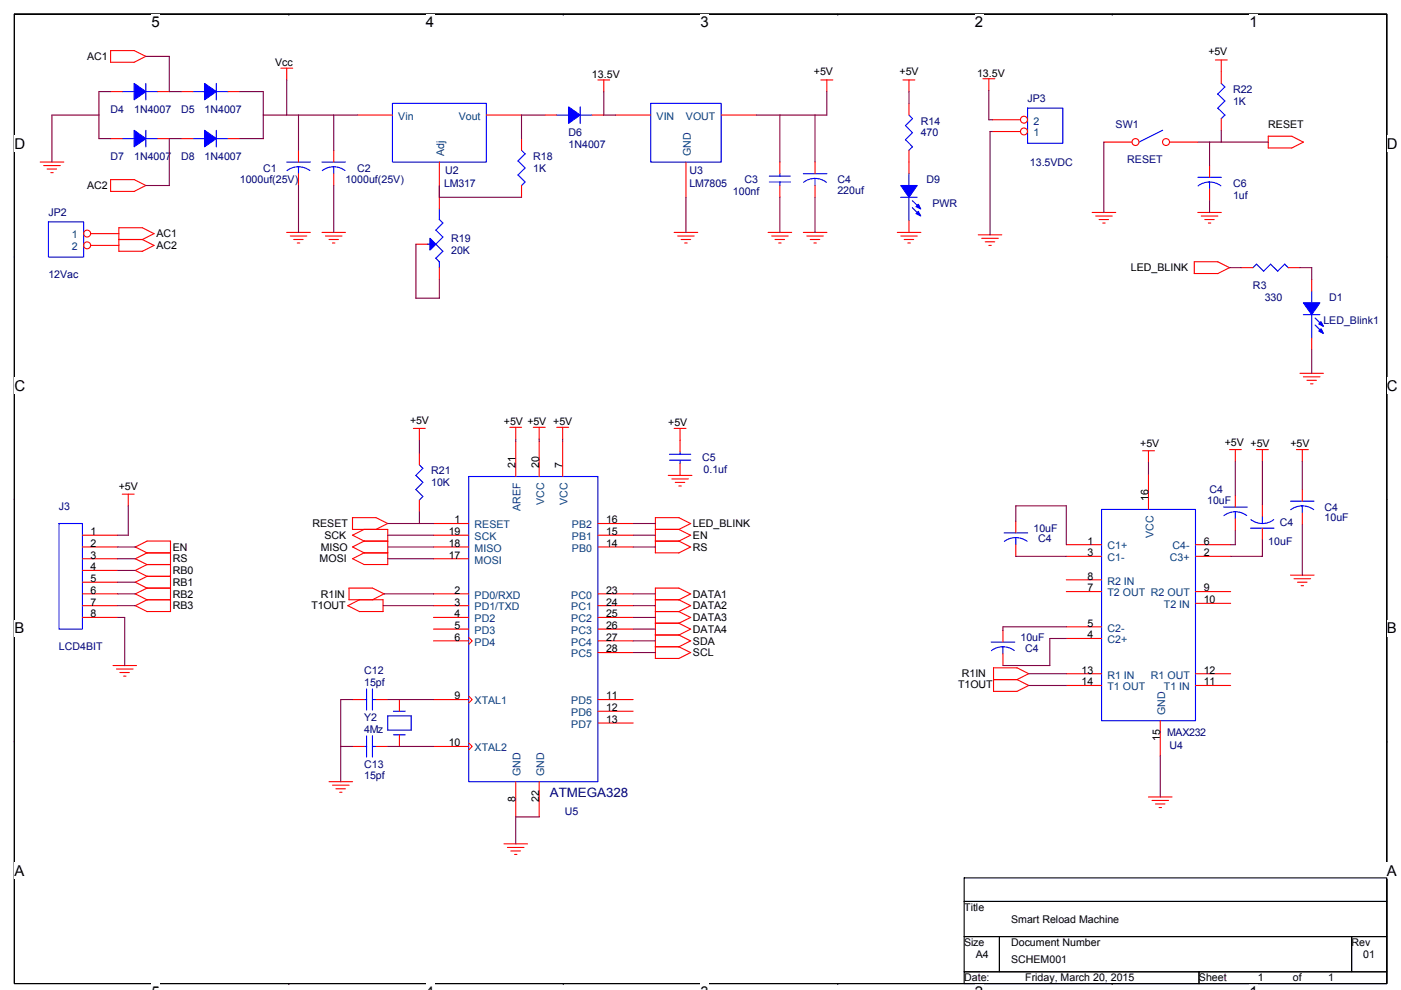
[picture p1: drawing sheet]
<svg xmlns="http://www.w3.org/2000/svg" width="297mm" height="210mm" viewBox="0 0 297 210" stroke-linecap="round" stroke-linejoin="round" font-family="sans-serif">
<path d="M3 3h291v205.6h-291v-205.6h291v205.6h-291z" fill="none" stroke="#000" stroke-width=".23"/>
<g fill="#fff">
<path d="M32.1 3h1.8v3.5h-1.8z"/>
<path d="M32.1 208.6h1.8v1.3h-1.8z"/>
</g>
<path d="M61.2 3h.1M61.2 208.6h.1" fill="none" stroke="#000" stroke-width=".23"/>
<g fill="#fff">
<path d="M90.3 3h1.8v3.5h-1.8z"/>
<path d="M90.3 208.6h1.8v1.3h-1.8z"/>
</g>
<path d="M119.4 3h.1M119.4 208.6h.1" fill="none" stroke="#000" stroke-width=".23"/>
<g fill="#fff">
<path d="M148.5 3h1.8v3.5h-1.8z"/>
<path d="M148.5 208.6h1.8v1.3h-1.8z"/>
</g>
<path d="M177.6 3h.1M177.6 208.6h.1" fill="none" stroke="#000" stroke-width=".23"/>
<g fill="#fff">
<path d="M206.7 3h1.8v3.5h-1.8z"/>
<path d="M206.7 208.6h1.8v1.3h-1.8z"/>
</g>
<path d="M235.8 3h.1M235.8 208.6h.1" fill="none" stroke="#000" stroke-width=".23"/>
<g fill="#fff">
<path d="M264.9 3h1.8v3.5h-1.8z"/>
<path d="M264.9 208.6h1.8v1.3h-1.8z"/>
<path d="M3 28.7h2.3v3.5h-2.3z"/>
<path d="M294 28.7h2.3v3.5h-2.3z"/>
<path d="M3 80.1h2.3v3.5h-2.3z"/>
<path d="M294 80.1h2.3v3.5h-2.3z"/>
</g>
<path d="M3 54.4h.1M294 54.4h.1" fill="none" stroke="#000" stroke-width=".23"/>
<g fill="#fff">
<path d="M3 131.5h2.1v3.5h-2.1z"/>
<path d="M294 131.5h2.1v3.5h-2.1z"/>
</g>
<path d="M3 105.8h.1M294 105.8h.1" fill="none" stroke="#000" stroke-width=".23"/>
<g fill="#fff">
<path d="M3 182.9h2.2v3.5h-2.2z"/>
<path d="M294 182.9h2.1v3.5h-2.1z"/>
</g>
<path d="M3 157.2h.1M294 157.2h.1M204.4 186.2h89.6v5h-89.6zM204.4 191.2h89.6v7.4h-89.6zM204.4 198.6h7.5v7.5h-7.5zM211.9 198.6h74.7v7.5h-74.7zM286.6 198.6h7.4v7.5h-7.4zM204.4 206.1h49.8v2.5h-49.8zM254.2 206.1h39.8v2.5h-39.8z" fill="none" stroke="#000" stroke-width=".23"/>
<g fill="none" stroke="#f00" stroke-width=".23">
<path d="M23.4 19.4h2.5M28.4 10.7l2.5 1.3M28.4 10.7h-5v2.5M30.9 11.9l-2.4 1.3h-5.1M33.4 19.4h2.5M38.4 19.4h2.5M48.3 19.4h2.5M59.6 14.5h2.5M60.8 14.5v2.5M126.8 17h2.5M128 17v2.5M174.1 17h2.5"/>
<path d="M175.3 17v2.5M191.4 17h2.6M192.7 17v2.5M208.4 16.7h2.5M209.7 16.7v2.5M257.7 12.7h2.5M258.9 12.7v5M8.5 34.4h5M9.3 35.1h3.5M10 35.9h2M10.8 36.6h.5M23.4 29.4h2.5"/>
<path d="M28.4 38.1l2.5 1.2M28.4 38.1h-5v2.5h5.1l2.4-1.3M33.4 29.4h2.5M38.4 29.4h2.5M48.3 29.4h2.5M63.3 31.9v2.5M63.3 36.9v2.4M70.8 31.9v2.5M70.8 36.9v2.4M75.7 24.4h7.5M93.2 34.4v9.9M103.1 24.4h7.5"/>
<path d="M110.6 29.4v2.5M110.6 39.3v2.5M115.6 24.4h2.4M125.5 24.4h2.5M130.5 24.4h7.5M145.4 34.4v7.4M152.9 24.4h7.5M165.4 34.4v2.5M165.4 39.3v2.5M172.8 34.4v2.5M172.8 39.3v2.5M192.7 21.9v2.5"/>
<path d="M192.7 31.9v5M210.4 27.9h6M210.4 25.4h6M234 30.1h6M248 30.1h6M256.5 35.1v2.5M258.9 25.2v2.4M273.9 31.4h-5v-2.5h5l2.5 1.3-2.5 1.2M19.2 52h6M19.2 49.6h6M25.2 50.8h5M30.2 50.8l2.5 1.3"/>
<path d="M30.2 48.3l2.5 1.3M30.2 48.3h-5v5M32.7 52l-2.5 1.3h-5M32.7 49.6l-2.5 1.2M60.8 49.3h5M61.5 50.1h3.5M62.3 50.8h2M63 51.5h.6M68.3 49.3h5M69 50.1h3.5M69.7 50.8h2.1M70.5 51.5h.5"/>
<path d="M88.2 51.8h2.5M93.2 56.8v2.5M142.9 49.3h5M143.7 50.1h3.5M144.4 50.8h2M145.2 51.5h.5M162.9 49.3h4.9M163.6 50.1h3.5M164.3 50.8h2M165.1 51.5h.5M170.3 49.3h5M171.1 50.1h3.5"/>
<path d="M171.8 50.8h2M172.6 51.5h.5M190.2 49.3h5M191 50.1h3.5M191.7 50.8h2M192.5 51.5h.5M192.7 46.8v2.5M207.4 49.8h5M208.1 50.5h3.6M208.9 51.3h2M209.7 52h.5M231.6 45.1h5"/>
<path d="M232.3 45.8h3.5M233 46.6h2M233.8 47.3h.5M254 45.1h4.9M254.7 45.8h3.5M255.4 46.6h2M256.2 47.3h.5M256.5 40.1v2.5M260.7 56.8l-2.5 1.2h-5v-2.5h5l2.5 1.3M263.2 56.8h2.5M273.1 56.8h2.5M278.1 59.3v2.4"/>
<path d="M275.6 79.2h5M276.3 79.9h3.6M278.1 71.7v2.5M87.6 90.9h2.6M88.9 90.9v2.5M88.9 96.1v2.5M108.1 90.6h2.5M109.3 90.6v2.5M109.3 93.6v7.5M113.1 90.6h2.5M114.3 90.6v2.5M114.3 93.6v7.5"/>
<path d="M118 90.6h2.6M119.3 90.6v2.5M119.3 93.6v7.5M142.9 90.9h2.6M144.2 90.9v4.9M144.2 98.3v2.5M242.2 95.6h2.6M243.5 95.6v2.5M260.7 95.4h2.5M261.9 95.4v2.5M266.4 95.4h2.5M267.6 95.4v2.5"/>
<path d="M274.9 95.4h2.5M276.1 95.4v2.5M277.1 80.7h2M277.9 81.4h.5M17.5 116h7.5M17.5 113.5h7.5M17.5 118.5h7.5M25.9 104.8h2.5M27.2 104.8v2.5M31.2 117.3l-2.5-1.3 2.5-1.2 4.9-.1v15h-4.9M36.2 117.3h-5l-2.5 1.2 2.5 1.3M36.2 119.7h-5l-2.5 1.3 2.5 1.3"/>
<path d="M74.7 118.5l2.5 1.2M74.7 116l2.5 1.2-2.5 1.3M74.7 113.5l2.5 1.2-2.5 1.3M74.7 112.3h7.5v7.4h-5M77.2 117.3h5M77.2 112.3l-2.5 1.2M79.7 109.8l2.5 1.2-2.5 1.3M79.7 109.8h-5v2.5M82.2 114.8h-5M88.9 106.1v2.4M91.9 116h7.5M91.9 113.5h7.5"/>
<path d="M91.9 111h7.5M91.9 118.5h7.5M126.8 116h7.4M126.8 113.5h7.4M126.8 111h7.4M138.9 117.3h5M138.9 114.8h5.1M138.9 112.3h5.1M141.7 100.8h5M142.4 101.6h3.5M143.2 102.3h2M143.9 103.1h.6"/>
<path d="M143.9 112.3l2.5 1.2-2.5 1.3M143.9 114.8l2.5 1.2-2.5 1.3M143.9 109.8l2.5 1.2-2.5 1.3M144 109.8h-5v7.5M215.4 110.5v2.5M215.4 115.5v2.5M226.1 115.5h7.4M226.1 118h7.4M243.5 100.6v7.5M253.5 115.5h7.4M253.5 118h7.4M261.9 105.1v2.4"/>
<path d="M261.9 110v2.5M267.6 107.1v2.4M267.6 112v2.5M276.1 103.8v2.5M276.1 108.8v2.5M17.5 123.5h7.5M17.5 126h7.5M17.5 128.5h7.5M17.5 131h7.5M17.5 121h7.5M28.7 126l2.5 1.2M36.2 122.2h-5l-2.5 1.3 2.5 1.3"/>
<path d="M36.2 124.7h-5l-2.5 1.3M36.2 127.2h-5l-2.5 1.3 2.5 1.2M76.2 129.7h5M76.2 127.2l-2.5 1.3 2.5 1.2M78.9 124.7l2.5 1.3-2.4 1.2M79 124.7h-5v2.5h7.2v2.5M91.9 126h7.5M91.9 128.5h7.5M91.9 131h7.5M91.9 133.4h7.5M91.9 135.9h7.5M99.4 135.2l.7 .7-.7 .8"/>
<path d="M126.8 126h7.4M126.8 128.5h7.4M126.8 131h7.4M126.8 133.4h7.4M126.8 135.9h7.4M126.8 138.4h7.4M138.9 129.7h5.1M138.9 127.2h5.1M138.9 137.2h5.1M138.9 134.7h5.1M138.9 132.2h5.1M143.9 124.7l2.5 1.3"/>
<path d="M143.9 129.7l2.5 1.3-2.5 1.2 2.5 1.3M144 124.7h-5v15M146.4 138.4l-2.5 1.3h-5M146.4 133.4l-2.5 1.3 2.5 1.2-2.5 1.3 2.5 1.2M146.4 126l-2.5 1.2 2.5 1.3-2.5 1.2M212.6 133.7v2.5M212.6 138.7v2.5M226.1 123h7.4M226.1 135.4h7.4M226.1 132.9h7.4M226.1 125.5h7.4M253.5 125.5h7.4"/>
<path d="M253.5 128h7.4M273.6 122h5M274.4 122.7h3.5M275.1 123.5h2M275.9 124.2h.5M24 141.2h5M24.7 141.9h3.5M25.4 142.6h2M26.2 143.4h.5M74.7 148.4h2.5M74.7 158.3h2.5M79.7 148.4h2.5"/>
<path d="M79.7 158.3h2.5M84.7 148.4v2.5M84.7 155.9v2.4M91.9 148.4h7.5M91.9 158.3h7.5M99.4 147.6l.7 .8-.7 .7M99.4 157.6l.7 .7-.7 .8M126.8 148.4h7.4M126.8 150.9h7.4M126.8 153.4h7.4M210.6 141.6h5l2.5 1.3-2.5 1.2 2.5 1.3-2.5 1.2-5 .1zM215.6 144.1h-5"/>
<path d="M226.1 145.4h7.4M226.1 142.9h7.4M246 152.9v7.4M253.5 145.4h7.4M253.5 142.9h7.4M69.8 165.8h5M70.5 166.5h3.5M71.2 167.3h2M72 168h.5M106.8 179h5M107.6 179.7h3.5M109.3 165.8v7.5"/>
<path d="M114.3 165.8v7.5M243.5 169h5M244.2 169.8h3.6M245 170.5h2M245.7 171.3h.6M108.3 180.5h2M109.1 181.2h.5"/>
<circle cx="217.1" cy="27.9" r=".74"/>
<circle cx="217.1" cy="25.4" r=".74"/>
<circle cx="240.7" cy="30.1" r=".74"/>
<circle cx="247.2" cy="30.1" r=".74"/>
<circle cx="18.5" cy="49.5" r=".74"/>
<circle cx="18.5" cy="52" r=".74"/>
</g>
<g fill="none" stroke="#00f" stroke-width=".23">
<path d="M25.9 19.4h2.6M30.9 19.4h2.5M30.9 17.7v3.5M40.9 19.4h2.5M45.9 17.7v3.5M45.9 19.4h2.5M258.2 19.9l1.5 1.5M258.9 17.7l.8 .8M259.7 18.4l-1.5 1.6M25.9 29.4h2.6M30.9 29.4h2.5M30.9 27.6v3.6"/>
<path d="M40.9 29.4h2.5M45.9 27.6v3.6M45.9 29.4h2.5M60.8 34.4h5M63.3 35.4v1.5M65.7 36.2l-1.4-.7-1.1-.1-1.5 .3-.8 .5M68.3 34.4h5M70.8 35.4v1.5M73.1 36.2l-1.3-.7-1.1-.1-1.5 .3-.9 .5M83.2 21.9h19.9v12.5h-19.9zM110.6 31.9l.8 .7M111.3 32.6l-1.5 1.5 1.6 1.5"/>
<path d="M111.3 35.6l-1.5 1.5 1.6 1.5M111.3 38.6l-.7 .8M118 24.4h2.6M123 22.7v3.5M123 24.4h2.5M138 21.9h14.9v12.5h-14.9zM163.1 38.6h4.5M163.1 37.4h4.5M165.4 36.9v.5M165.4 38.6v.7M170.3 36.9h5M170.4 38.7l.9-.6 1.5-.3 1.5 .3 .9 .6"/>
<path d="M172.8 37.8v1.6M192.7 36.9v2.5M192.7 24.4l.8 .8-1.5 1.5 1.5 1.5M193.5 28.2l-1.5 1.5 1.5 1.5M193.5 31.1l-.8 .8M217.9 22.9h7.4v7.5h-7.4zM246.5 27.6l-5 2.5M254 37.6h4.9M256.5 38.6v1.5M258.2 22.9l1.5 1.5M258.8 39.4l-1.3-.7-1.1-.1-1.5 .3-.9 .5M259.7 21.4l-1.5 1.5"/>
<path d="M259.7 24.4l-.8 .8M10.3 47.1h7.4v7.4h-7.4zM90.7 51.8h.5M92.4 48.8l1.5 1.5M93.1 46.5l.8 .8M93.2 44.3v2.3M93.9 53.3l-1.5 1.5 .8 .7v1.3M93.9 50.3l-1.5 1.5 1.5 1.5M93.9 47.3l-1.5 1.5M191 41.8h3.5M192.7 41.8v5M193.4 42.6l1.6 1.5"/>
<path d="M193.4 44l1.6 1.6M265.7 56.8l.7-.8 1.5 1.5M269.4 56l1.5 1.5 1.5-1.5 .8 .8M269.4 56l-1.5 1.5M276.3 66.7h3.5M278.1 61.7v2.6M278.1 66.7v5M278.8 67.5l1.5 1.5M278.8 68.9l1.5 1.6M88.9 98.6l.8 .8-1.5 1.5M141.9 97.6h4.5M141.9 96.4h4.5"/>
<path d="M144.2 95.8v.6M144.2 97.6v.7M12.5 111h5v22.4h-5zM88.2 100.8l1.5 1.5M88.2 103.8l1.5 1.5-.8 .8M89.7 102.3l-1.5 1.5M99.4 101.1h27.4v64.7h-27.4zM212.9 113h5M212.9 114.8l.9-.5 1.5-.3 1.1 .2 1.4 .6M215.4 114v1.5M233.5 108.1h20v44.8h-20zM259.4 107.5h5"/>
<path d="M261.9 108.5v1.6M264.3 109.3l-1.4-.6-1-.2-1.5 .3-.9 .6M265.1 112h5M265.2 110.2l.9 .5 1.5 .3 1.1-.1 1.4-.7M267.6 109.5v1.5M273.6 106.3h5M276.1 107.3v1.5M278.5 108.1l-1.4-.7-1.1-.1-1.4 .3-.9 .5M210.1 136.2h5.1M212.6 137.2v1.5M215.1 138l-1.4-.7-1.1-.1-1.5 .3-.9 .5M77.2 148.4h.5"/>
<path d="M77.2 158.3h.5M77.7 146.1v4.5M77.7 156.1v4.5M78.9 148.4h.8M78.9 158.3h.8M79 146.1v4.5M79 156.1v4.5M83.4 150.9h2.5M83.4 155.9h2.5M87.2 151.8v3.1h-5v-3.1h5"/>
</g>
<g fill="#00f" stroke="#00f" stroke-width=".23">
<path d="M43.4 17.7l2.5 1.7-2.5 1.8z" fill-rule="evenodd"/>
<path d="M43.4 27.6l2.5 1.8-2.5 1.7z" fill-rule="evenodd"/>
<path d="M91.2 50.5l1.2 1.3-1.2 1.2z" fill-rule="evenodd"/>
<path d="M28.4 27.6l2.5 1.8-2.5 1.7z" fill-rule="evenodd"/>
<path d="M276.3 64.2h3.5l-1.7 2.5z" fill-rule="evenodd"/>
<path d="M279.6 70.2l.5-.5 .5 1z" fill-rule="evenodd"/>
<path d="M280.1 68.2l.5 1-1-.5z" fill-rule="evenodd"/>
<path d="M28.4 17.7l2.5 1.7-2.5 1.8z" fill-rule="evenodd"/>
<path d="M191 39.3h3.5l-1.8 2.5z" fill-rule="evenodd"/>
<path d="M194.7 44.8l.5 1-1-.5z" fill-rule="evenodd"/>
<path d="M194.7 43.3l.5 1-1-.5z" fill-rule="evenodd"/>
<path d="M120.5 22.7l2.5 1.7-2.5 1.8z" fill-rule="evenodd"/>
</g>
<g fill="none" stroke="#800040" stroke-width=".23">
<path d="M23.5 19.4h-2.5v10h2.5M30.9 12h5M35.9 12v7.4h2.5M50.8 19.4h5v10h-5M60.8 17v7.4M128 19.4v5M175.3 19.4v5M192.7 19.4v2.5M209.7 19.2v6.2M21 24.4h-10v10M30.9 39.3h5M38.4 29.4h-2.5v10"/>
<path d="M55.8 24.4h20M63.3 39.3v10M63.3 24.4v7.5M70.8 24.4v7.5M70.8 39.3v10M93.2 39.3v2.6M115.6 24.4h-5v5M128 24.4h2.5M165.4 24.4v10M172.8 24.4v10M175.3 24.4h-14.9M209.7 25.4h.7"/>
<path d="M210.4 27.9h-.5v21.9M234 30.1v15M254 30.1h14.9M256.5 30.1v5M258.9 27.6v2.6M88.2 51.8v11.5M93.2 41.8h17.4M93.2 59.3v4M145.4 41.8v7.5M165.4 41.8v7.5M172.8 41.8v7.5M256.5 42.6v2.5"/>
<path d="M260.7 56.8h2.5M275.6 56.8h2.5v2.5M88.2 63.2h5M278.1 74.2v5M88.9 93.4v2.7M109.3 93.1v.5M114.3 93.1v.5M119.3 93.1v.5M243.5 98.1v2.5M261.9 97.9v7.2M267.6 97.9v9.2M276.1 97.9v5.9"/>
<path d="M25 118.5h3.7M25 116h3.7M27.2 107.3v6.2h-2.2M82.2 111h9.7M82.2 118.5h9.7M82.2 113.5h9.7M82.2 116h9.7M88.9 108.5v2.6M134.2 111h4.8M134.2 116h4.8M134.2 113.5h4.8M215.4 118h10.7"/>
<path d="M226.1 107.3v8.2M226.1 107.3h-10.7v3.3M260.9 118h6.8M260.9 115.5h1M261.9 112.5v3M267.6 114.5v3.5M276.1 111.3v10.7M25 128.5h3.7M25 121h3.7M25 123.5h3.7M25 131h1.5l-.1 10.2M25 126h3.7"/>
<path d="M81.2 128.5h10.7M81.4 126h10.5M134.2 128.5h4.8M134.2 126h4.8M134.2 138.4h4.8M134.2 135.9h4.8M134.2 131h4.8M134.2 133.4h4.8M226.1 132.9h-13.5v.8M226.1 135.4h-3.5v5.8M72.2 158.3h2.6M74.8 148.4h-2.6v17.4"/>
<path d="M82.2 158.3h9.7M82.2 148.4h9.7M212.6 141.2h10M218.1 142.9h8M218.1 145.4h8M114.3 173.3h-5v5.7M246 160.3v8.8"/>
</g>
<g font-size="3.2">
<text x="32.1" y="5.8">5</text>
<text x="90.3" y="5.8">4</text>
<text x="148.5" y="5.8">3</text>
<text x="206.7" y="5.8">2</text>
<text x="264.9" y="5.8">1</text>
<text x="3" y="31.5">D</text>
<text x="294" y="31.5">D</text>
<text x="3" y="82.9">C</text>
<text x="294" y="82.9">C</text>
<text x="3" y="134.3">B</text>
<text x="294" y="134.3">B</text>
<text x="3" y="185.7">A</text>
<text x="294" y="185.7">A</text>
</g>
<text font-size="2.7" fill="#000080" x="116.6" y="169">ATMEGA328</text>
<g font-size="2.2">
<text x="256.2" y="11.8">+5V</text>
<text x="18.5" y="12.8">AC1</text>
<text x="58.3" y="14">Vcc</text>
<text x="125.5" y="16.5">13.5V</text>
<text x="172.6" y="16">+5V</text>
<text x="190.7" y="16">+5V</text>
<text x="207.2" y="16.2">13.5V</text>
<text x="268.9" y="27.2">RESET</text>
<text x="18.5" y="40.1">AC2</text>
<text x="33.2" y="52.8">AC2</text>
<text x="33.2" y="50.3">AC1</text>
<text x="239.8" y="57.6">LED_BLINK</text>
<text x="86.9" y="89.9">+5V</text>
<text x="106.8" y="90.2">+5V +5V +5V</text>
<text x="141.7" y="90.4">+5V</text>
<text x="241.8" y="94.9">+5V</text>
<text x="259.7" y="94.7">+5V +5V</text>
<text x="273.6" y="94.9">+5V</text>
<text x="109.3" y="99.3" transform="rotate(-90 109.3 99.3)">21</text>
<text x="114.3" y="99.3" transform="rotate(-90 114.3 99.3)">20</text>
<text x="119.3" y="99.3" transform="rotate(-90 119.3 99.3)">7</text>
<text x="25.2" y="103.9">+5V</text>
<text x="243.5" y="106.3" transform="rotate(-90 243.5 106.3)">16</text>
<text x="19.2" y="113.5">1</text>
<text x="66.3" y="111.8">RESET</text>
<text x="95.1" y="113.5">19</text>
<text x="96.4" y="111">1</text>
<text x="128.5" y="113.5">15</text>
<text x="128.5" y="111">16</text>
<text x="146.9" y="111.8">LED_BLINK</text>
<text x="19.2" y="116">2</text>
<text x="19.2" y="118.5">3</text>
<text x="36.7" y="116.8">EN</text>
<text x="36.7" y="119.3">RS</text>
<text x="67.8" y="119.3">MOSI</text>
<text x="68" y="116.8">MISO</text>
<text x="68.8" y="114.3">SCK</text>
<text x="95.1" y="116">18</text>
<text x="95.1" y="118.5">17</text>
<text x="128.5" y="116">14</text>
<text x="146.9" y="114.3">EN</text>
<text x="146.9" y="116.8">RS</text>
<text x="230.6" y="115.5">1</text>
<text x="230.6" y="118">3</text>
<text x="255.2" y="115.5">6</text>
<text x="255.2" y="118">2</text>
<text x="19.2" y="121">4</text>
<text x="19.2" y="123.5">5</text>
<text x="19.2" y="125.9">6</text>
<text x="36.7" y="124.3">RB1</text>
<text x="36.7" y="121.8">RB0</text>
<text x="96.4" y="125.9">2</text>
<text x="128.5" y="125.9">23</text>
<text x="230.6" y="123">8</text>
<text x="230.6" y="125.5">7</text>
<text x="255.2" y="125.5">9</text>
<text x="19.2" y="128.4">7</text>
<text x="19.2" y="130.9">8</text>
<text x="36.7" y="129.2">RB3</text>
<text x="36.7" y="126.8">RB2</text>
<text x="66" y="129.2">T1OUT</text>
<text x="68" y="126.8">R1IN</text>
<text x="96.4" y="128.4">3</text>
<text x="96.4" y="130.9">4</text>
<text x="128.5" y="128.4">24</text>
<text x="128.5" y="130.9">25</text>
<text x="146.9" y="126.8">DATA1</text>
<text x="146.9" y="129.2">DATA2</text>
<text x="146.9" y="131.7">DATA3</text>
<text x="255.2" y="128">10</text>
<text x="96.4" y="133.4">5</text>
<text x="96.4" y="135.9">6</text>
<text x="128.5" y="133.4">26</text>
<text x="128.5" y="135.9">27</text>
<text x="146.9" y="136.7">SDA</text>
<text x="146.9" y="134.2">DATA4</text>
<text x="230.6" y="135.4">4</text>
<text x="230.6" y="132.9">5</text>
<text x="128.5" y="138.4">28</text>
<text x="146.9" y="139.2">SCL</text>
<text x="203.9" y="143.7">R1IN</text>
<text x="229.3" y="142.9">13</text>
<text x="255.2" y="142.9">12</text>
<text x="96.4" y="148.4">9</text>
<text x="128.5" y="148.4">11</text>
<text x="203.2" y="145.9">T1OUT</text>
<text x="229.3" y="145.4">14</text>
<text x="255.2" y="145.4">11</text>
<text x="128.5" y="150.8">12</text>
<text x="128.5" y="153.3">13</text>
<text x="95.1" y="158.3">10</text>
<text x="246" y="157.2" transform="rotate(-90 246 157.2)">15</text>
<text x="109.3" y="170.1" transform="rotate(-90 109.3 170.1)">8</text>
<text x="114.3" y="170.1" transform="rotate(-90 114.3 170.1)">22</text>
<text x="204.4" y="193.2">Title</text>
<text x="214.4" y="195.7">Smart Reload Machine</text>
<text x="204.4" y="200.7">Size</text>
<text x="206.9" y="203.2">A4</text>
<text x="214.4" y="200.7">Document Number</text>
<text x="286.6" y="200.7">Rev</text>
<text x="289" y="203.2">01</text>
<text x="204.4" y="208.2">Date:</text>
<text x="214.4" y="204.2">SCHEM001</text>
<text x="217.4" y="208.2">Friday, March 20, 2015</text>
<text x="254.2" y="208.2">Sheet</text>
<text x="266.7" y="208.2">1</text>
<text x="274.1" y="208.2">of</text>
<text x="281.6" y="208.2">1</text>
</g>
<g font-size="2.2" fill="#000080">
<text x="23.4" y="24">D4</text>
<text x="28.4" y="24">1N4007</text>
<text x="38.4" y="24">D5</text>
<text x="43.4" y="24">1N4007</text>
<text x="217.9" y="21.7">JP3</text>
<text x="261.4" y="19.7">R22</text>
<text x="261.4" y="22.2">1K</text>
<text x="120.5" y="28.9">D6</text>
<text x="195.2" y="26.4">R14</text>
<text x="195.2" y="28.9">470</text>
<text x="236.5" y="27.2">SW1</text>
<text x="23.4" y="33.9">D7</text>
<text x="28.4" y="33.9">1N4007</text>
<text x="38.4" y="33.9">D8</text>
<text x="43.4" y="33.9">1N4007</text>
<text x="113.1" y="33.9">R18</text>
<text x="120.5" y="31.4">1N4007</text>
<text x="218.4" y="35.2">13.5VDC</text>
<text x="239" y="34.6">RESET</text>
<text x="50.8" y="38.9">1000uf(25V)</text>
<text x="55.8" y="36.4">C1</text>
<text x="73.2" y="38.9">1000uf(25V)</text>
<text x="75.7" y="36.4">C2</text>
<text x="94.1" y="39.6">LM317</text>
<text x="94.4" y="36.9">U2</text>
<text x="113.1" y="36.4">1K</text>
<text x="146.2" y="36.9">U3</text>
<text x="146.2" y="39.6">LM7805</text>
<text x="155.4" y="41.4">100nf</text>
<text x="157.9" y="38.9">C3</text>
<text x="177.5" y="38.9">C4</text>
<text x="177.5" y="41.1">220uf</text>
<text x="196.5" y="38.9">D9</text>
<text x="261.4" y="39.6">C6</text>
<text x="10.3" y="45.9">JP2</text>
<text x="197.7" y="43.9">PWR</text>
<text x="261.4" y="42.1">1uf</text>
<text x="95.6" y="51.3">R19</text>
<text x="95.6" y="53.8">20K</text>
<text x="10.3" y="59.1">12Vac</text>
<text x="265.7" y="61.3">R3</text>
<text x="268.1" y="63.8">330</text>
<text x="281.8" y="63.8">D1</text>
<text x="280.6" y="68.8">LED_Blink1</text>
<text x="91.4" y="100.6">R21</text>
<text x="148.9" y="97.9">C5</text>
<text x="149.2" y="100.4">0.1uf</text>
<text x="91.4" y="103.1">10K</text>
<text x="255.9" y="106.8">10uF</text>
<text x="256.5" y="104.6">C4</text>
<text x="12.5" y="108.1">J3</text>
<text x="219.1" y="112.8">10uF</text>
<text x="271.4" y="111.6">C4</text>
<text x="280.8" y="108.3">C4</text>
<text x="280.8" y="110.6">10uF</text>
<text x="220.1" y="115.1">C4</text>
<text x="268.9" y="115.5">10uF</text>
<text x="12.5" y="138">LCD4BIT</text>
<text x="216.4" y="136">10uF</text>
<text x="77.2" y="142.9">C12</text>
<text x="217.4" y="138.2">C4</text>
<text x="77.2" y="145.4">15pf</text>
<text x="77.2" y="152.9">Y2</text>
<text x="77.2" y="155.4">4Mz</text>
<text x="247.5" y="156.1">MAX232</text>
<text x="248" y="158.9">U4</text>
<text x="77.2" y="162.9">C13</text>
<text x="77.2" y="165.3">15pf</text>
<text x="119.8" y="172.8">U5</text>
</g>
<g font-size="2.2" fill="#004080">
<text x="84.5" y="25.4">Vin</text>
<text x="97.3" y="25.4">Vout</text>
<text x="139.2" y="25.4">VIN</text>
<text x="145.4" y="25.4">VOUT</text>
<text x="219.1" y="28.9">1</text>
<text x="219.1" y="26.4">2</text>
<text x="94.2" y="33.1" transform="rotate(-90 94.2 33.1)">Adj</text>
<text x="146.5" y="33.1" transform="rotate(-90 146.5 33.1)">GND</text>
<text x="15.2" y="50.6">1</text>
<text x="15.2" y="53.1">2</text>
<text x="115.4" y="107.1" transform="rotate(-90 115.4 107.1)">VCC</text>
<text x="120.3" y="107.1" transform="rotate(-90 120.3 107.1)">VCC</text>
<text x="100.6" y="112.1">RESET</text>
<text x="110.4" y="108.3" transform="rotate(-90 110.4 108.3)">AREF</text>
<text x="121.3" y="112.1">PB2</text>
<text x="100.6" y="117">MISO</text>
<text x="100.6" y="114.5">SCK</text>
<text x="100.6" y="119.5">MOSI</text>
<text x="121.3" y="117">PB0</text>
<text x="121.3" y="114.5">PB1</text>
<text x="234.8" y="116.5">C1+</text>
<text x="234.8" y="119">C1-</text>
<text x="244.5" y="114.1" transform="rotate(-90 244.5 114.1)">VCC</text>
<text x="248" y="119">C3+</text>
<text x="248.6" y="116.5">C4-</text>
<text x="234.8" y="124">R2 IN</text>
<text x="100.6" y="127">PD0/RXD</text>
<text x="100.6" y="129.5">PD1/TXD</text>
<text x="100.6" y="132">PD2</text>
<text x="121.1" y="127">PC0</text>
<text x="121.1" y="129.5">PC1</text>
<text x="121.1" y="132">PC2</text>
<text x="234.8" y="126.5">T2 OUT R2 OUT</text>
<text x="246.8" y="129">T2 IN</text>
<text x="100.6" y="134.5">PD3</text>
<text x="100.6" y="136.9">PD4</text>
<text x="121.1" y="134.5">PC3</text>
<text x="121.1" y="136.9">PC4</text>
<text x="234.8" y="136.4">C2+</text>
<text x="234.8" y="134">C2-</text>
<text x="121.1" y="139.4">PC5</text>
<text x="234.8" y="143.9">R1 IN</text>
<text x="244" y="143.9">R1 OUT</text>
<text x="100.6" y="149.4">XTAL1</text>
<text x="121.1" y="149.4">PD5</text>
<text x="234.8" y="146.4">T1 OUT</text>
<text x="246.8" y="146.4">T1 IN</text>
<text x="121.1" y="151.9">PD6</text>
<text x="121.1" y="154.4">PD7</text>
<text x="247" y="151.6" transform="rotate(-90 247 151.6)">GND</text>
<text x="100.6" y="159.3">XTAL2</text>
<text x="110.4" y="164.5" transform="rotate(-90 110.4 164.5)">GND</text>
<text x="115.4" y="164.5" transform="rotate(-90 115.4 164.5)">GND</text>
</g>
</svg>
